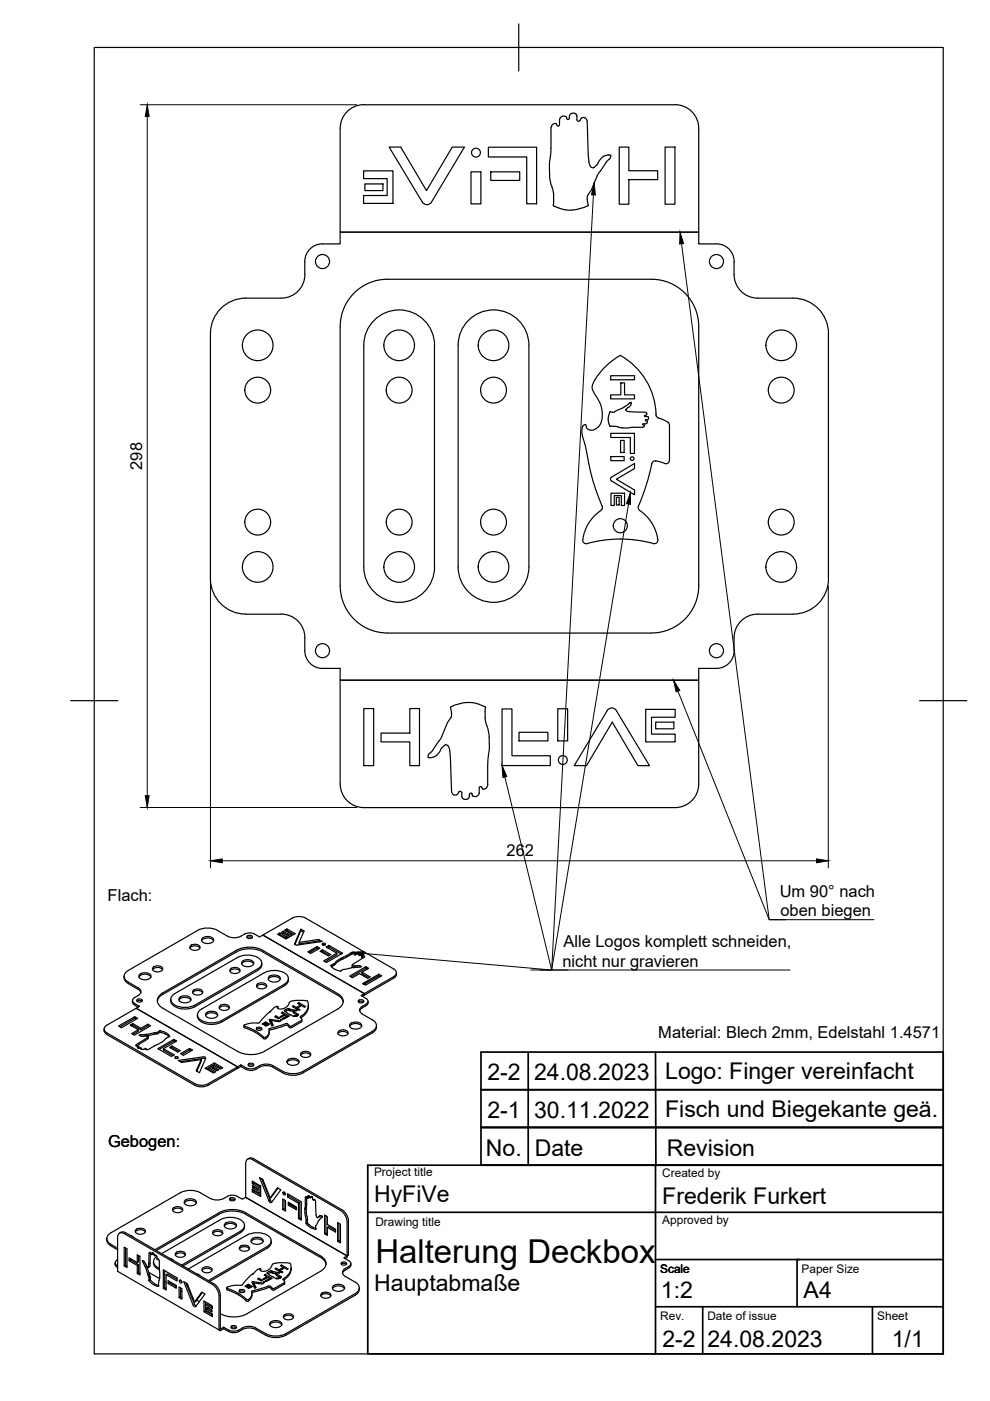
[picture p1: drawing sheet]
<svg xmlns="http://www.w3.org/2000/svg" width="210mm" height="297mm" viewBox="0 0 210 297" stroke-linecap="round" stroke-linejoin="round" font-family="sans-serif">
<!-- layer: Visible -->
<g fill="none" stroke="#000" stroke-width=".25">
<path d="M73.3 24a4.9 4.9 0 0 1 3.8-1.8h66a5 5 0 0 1 5 5v22h-76v-22a5.2 5.2 0 0 1 1.2-3.2zM77.1 36.2h6.2v6.9h-6.2v-1.6h5v-3.6h-5zM77.4 39h3.8v1.4h-3.8zM99.9 36.4h2.1v6.8h-2.1zM103.5 31.2h10.3v12h-2.1v-9.9h-8.2zM104.1 36.4h6.1v1.9h-6.1zM116.8 31.5l-.1 1.9a14.8 14.8 0 0 0-.1 4.8l.4 1.4M117 39.6l.4 1.7M118 26.3a.82 .82 0 0 0-1.2 .8v4.4M118.6 25.4v1.2l-.4 .1-.2-.4M118.7 25.1l-.1 .3M120.1 25v.1"/>
<path d="M120.1 25a.8 .8 0 0 0-.7-.4 .8 .8 0 0 0-.7 .5M120.7 24.6l-.1 .7h-.2l-.3-.2M121 24.1a.92 .92 0 0 1 1.1 0M121 24.1l-.3 .5M122.1 24.2l.2 .4M122.3 24.6v.8a.42 .42 0 0 0 .5 .3 .42 .42 0 0 0 .3-.5 .75 .75 0 0 1 .9-.3 .75 .75 0 0 1 .5 .8l.4 8.6a.95 .95 0 0 0 1.1 1.2l.6-.6M128.1 33.1l-.9 .7-.6 1.1M128.9 32.9h.4M128.9 32.9l-.8 .2M129.3 32.9h.1a1.08 1.08 0 0 1-.7 1.3l-2 2.8-1.4 3.4-.7 1a2.96 2.96 0 0 0 .1 2.1 7.5 7.5 0 0 1-3.3 1M131.3 31.2h2v5h6.1v1.9h-6.1v5.2h-2zM141 31.2h2.1v12.1h-2.1z"/>
<path d="M64.6 58.2a5 5 0 0 1-5 5h-7.5a7.5 7.5 0 0 0-7.5 7.5v52a7.5 7.5 0 0 0 7.5 7.5M68.4 51.7h3.7v-2.5h76v2.5h3.8M68.4 51.7a3.8 3.8 0 0 0-3.8 3.8v2.7M82.1 59.2h56a10 10 0 0 1 10 10v55a10 10 0 0 1-10 10h-56M82.1 59.2a10 10 0 0 0-10 10v55a10 10 0 0 0 10 10M89.5 42.8a1.13 1.13 0 0 0 2 0l7-11.6h-2.6l-5.5 9.2-5.4-9.2h-2.5l7.1 11.6M117.3 43.5l.1 .1M117.4 41.3l-.1 2.2M117.4 43.7l1.2 .4M118.6 44.1l1.4 .4h1.4M151.9 51.7a3.8 3.8 0 0 1 3.8 3.8M155.6 55.5a8.1 8.1 0 0 0 .7 5.2 5 5 0 0 0 4.3 2.5"/>
<path d="M79 68.3a7.5 7.5 0 0 1 8.3-2.1 7.5 7.5 0 0 1 4.8 7v47a7.5 7.5 0 0 1-7.5 7.5 7.5 7.5 0 0 1-7.5-7.5v-47a7.5 7.5 0 0 1 1.9-4.9zM99.7 67.5a7.5 7.5 0 0 1 8.1-1.1 7.5 7.5 0 0 1 4.3 6.8v47a7.5 7.5 0 0 1-7.5 7.5 7.5 7.5 0 0 1-7.5-7.5v-47a7.5 7.5 0 0 1 2.6-5.7zM129.5 79.7h5v.8h-5zM160.6 63.2h7.6a7.5 7.5 0 0 1 7.5 7.5l-.1 52a7.5 7.5 0 0 1-7.4 7.5M129 88.7l.1 1.2M129.1 89.9l.2 .5M129.5 96.8h2.8v.9h-2.8zM129.5 91.9h5v4.2h-.9v-3.3h-4.1zM129.7 90.3l-.4 .1M129.8 90.4l3.2 .3 3.5-.2M130.3 87.3h-.9l-.5 1.4M131.6 93.4h.7v2.5h-.7z"/>
<path d="M131.6 81.2h.8v2.5h2.1v.9h-5v-.9h2.1zM132 86.5l-1.7 .9M132.4 86.2l-.4 .3M133 86.5l-.3 .5 .5 .3 3.6 .1M133.1 86.4l-.1 .1M133.8 85.3l-1.4 1M133.8 85.3a.91 .91 0 0 1-.7 1.1M136.6 90.1l-.1 .4M136.8 87.4l.3 .2a.41 .41 0 0 1-.4 .5v.2l.8 .1v.5l-.2 .1M137 89.8l-.7 .1 .3 .2M137.1 89.2l.2 .4M137.2 89.6l-.2 .2"/>
<path d="M137.2 89h-.4v.2h.3M127.4 108.2a8.7 8.7 0 0 0-3.8 6.5l.1 .2a.71 .71 0 0 0 .8 .3 26.7 26.7 0 0 1 14.3 .1l.2-.1a.74 .74 0 0 0 .5-.8 8.9 8.9 0 0 0-3.9-6.2M127.7 107.3a47.7 47.7 0 0 1-3.3-11.4l-1-3.8 .1-1.7 .7-.4 .2 .7 .3 .3 .5 .2 .9-.1 1.1-1 .5-1.6v-1.4l-.3-1.2-1.5-2.7a2.25 2.25 0 0 1 .2-2.7 14.7 14.7 0 0 1 5.4-5.1 15 15 0 0 1 7.6 12.8l.3 .4a4.8 4.8 0 0 1 2.5 1.3v7.7a.82 .82 0 0 1-.5 .7 .82 .82 0 0 1-.9-.2l-1.1-.3a.86 .86 0 0 0-1.2 .5 47.7 47.7 0 0 1-2.9 9.2l.3 .7M127.7 107.3a.75 .75 0 0 1-.3 .9M129.5 104.6h2.9v2.6h-.7v-2.1h-1.5v2.1h-.7zM129.7 101.1l-.3 .5 .3 .4 4.8 2.9v-1l-3.8-2.3 3.8-2.3v-1l-4.8 2.9M130.7 105.5h.6v1.6h-.6zM52.1 130.2h7.5M59.6 130.2a5 5 0 0 1 5 5M64.6 135.2a6.6 6.6 0 0 0 .7 4.9 3.8 3.8 0 0 0 3.1 1.6h3.7v2.5h76v-2.5h3.8a3.8 3.8 0 0 0 3.8-3.7M160.6 130.2h7.5M160.6 130.2a5 5 0 0 0-5 5v2.8"/>
<path d="M72.1 144.2h76v22a5 5 0 0 1-5 5h-66a5 5 0 0 1-5-5zM77.1 150.2h2.1v12.1h-2.1zM80.8 155.4h6.1v-5.2h2v12.1h-2v-5h-6.1zM91.7 159.1l-.4 .4a.87 .87 0 0 0-.5 1M93 157.2l-1.3 1.9M93.4 159a2.44 2.44 0 0 1-2.1 1.6M94.3 158l-.9 1M94.3 158h.1a1 1 0 0 1 1 1.2M95.4 159.2l.3 8.6a.77 .77 0 0 0 .7 .8 .77 .77 0 0 0 .9-.7M95.5 150a2.95 2.95 0 0 1 .1 2.1M95.5 150a7.2 7.2 0 0 1 6.1-.6l1.3 .5-.1 1M95.6 152.1l-.7 1.1-1.4 3.3-.5 .7"/>
<path d="M102.8 150.9l.1 1.8 .3 1.2M103.2 153.9l.4 1.4 .1 1M103.7 156.3l.1 2.3-.4 3.1v4.7M106.4 150.3h2.1v9.9h8.2v2.1h-10.3zM110 155.3h6.2v1.8h-6.2zM118.3 150.3h2.1v6.8h-2.1zM128.7 150.7l-6.9 11.6h2.6l5.4-9.2 5.5 9.2h2.4l-7-11.6M128.7 150.7a1.13 1.13 0 0 1 2 0M136.9 150.4h6.3v1.7h-5.1v3.5h5.1v1.7h-6.3zM139 153.1h3.9v1.4h-3.9zM90.8 160.5l.5 .1M97.3 168l.3-.2 .3 .3"/>
<path d="M97.9 168.1v.8a.83 .83 0 0 0 .8 .6 .83 .83 0 0 0 .8-.6M99.5 168.4v.5M99.6 168.4l.2-.3 .3 .3M100.1 168.4v.1M100.1 168.5l.2 .3h.7M101.5 168.4l-.5 .5M103.4 166.4a.81 .81 0 0 1-1.1 .8l-.3-.4h-.3l-.2 1.6M41.9 197.3l-14.7 8.5a1.3 1.3 0 0 0-.9 1.2 1.3 1.3 0 0 0 .9 1.2l2.1 1.2a.88 .88 0 0 1 .6 .9 .88 .88 0 0 1-.6 .8l-.8 .4-.4 .5 .1 .5 .3 .2M41.9 197.3a4.7 4.7 0 0 1 4.2 0M42.7 199.5a1.67 1.67 0 0 1 2.6 0M42.8 199a1.6 1.6 0 0 1 2.5 .3 1.5 1.5 0 0 1-2.6 0zM46.1 197.3l2.6 1.4 1 .1a3.6 3.6 0 0 0 2.2-.8"/>
<path d="M51.9 198a2.79 2.79 0 0 1 3.1 .7l.7-.4 21.5 12.4v.3l-.4 .2M52.4 198.8l.5-.2 .6 .2M52.5 198.4a.66 .66 0 0 1 1 .3 .66 .66 0 0 1-.6 .3 .66 .66 0 0 1-.6-.4zM59.1 198.2l.2-.1v-.3l1.4 .8M60.1 197.4l1.1 .7-.4 .2-1.1-.6 .4-.3-.1 .4M60.1 197.8l.8 .4M60.6 197.4l.2-.1v-.4l1.8 1.1-2 1.1-1.7-1 .4-.3M60.8 196.9l-.5 .3 1.5 .8v.4l-1.1 .5M60.8 197.3l1.5 .8M61.8 198l-1.1 .6v.3l-1.4-.8M63.4 199.8l1.1-2.4-.7-.4v.3l-1.3 3M63.8 197l-1.3 3.2"/>
<path d="M63.8 197.3l.6 .4M67.6 199.2l-4.2 .6v.3l4.2-.6v-.3l.7 .4-5.3 .8-.4-.1-.1-.3v.2M67.6 199.5l.2 .2M22.1 218.2l.1 .7 .5 .4M22.6 217.4l6.3-3.6 21.5 12.4v.3l-6.3 3.6-1.4 .3-1.4-.3M22.6 219.3l18.7 10.8M22.6 219l18.7 10.8M22.7 217.3a.86 .86 0 0 0-.6 .9 .86 .86 0 0 0 .6 .8M26.3 207a1.56 1.56 0 0 0 .9 1.5l2.1 1.3 .6 .6M27.9 217.5l.3-.2v-.3l-.6 .3 1.7 1v.3l-1.1 .7M28.1 212.1a.84 .84 0 0 0 .4 1M28.2 217l1.7 1"/>
<path d="M28.5 212.8l1.1 .6-.7 .4 21.5 12.4-6.3 3.6a3.1 3.1 0 0 1-2.8 0M28.5 213.1l.8 .4M28.6 215.6l-3.5 1.9 .7 .4 3.4-2-.6-.3v.3l-3.2 1.8M28.6 215.9l.3 .2M29 212.3l.6-.2 .5 .2M29.2 211.9a.66 .66 0 0 1 1 .3 .66 .66 0 0 1-.7 .3 .66 .66 0 0 1-.5-.5zM29.3 218.3l-1.4 .8 .6 .4 3.4-2-.6-.3v.3l-1.4 .8M29.5 207.1a1.67 1.67 0 0 1 2.5 0M29.5 206.7a1.6 1.6 0 0 1 2.5 .3 1.5 1.5 0 0 1-2.6 0zM29.5 219.5h.1M29.5 219.5l.2 .1M29.7 219.6l.3 .1"/>
<path d="M30.6 219.7h-.2M30.7 219.6l-.7 .1M30.7 219.7l.6-.1 .1 .2M31.1 219.3v.3h.5M31.1 219.3l-1.6 .2M31.3 217.2l-1.4 .8v.3l-1.7-1M31.3 217.5l.3 .2M31.4 219.8v.3M31.4 219.8l-.6 .5v.3l-1.9 1.2M31.6 219.2l-.5 .1M32.4 205.6a1.4 1.4 0 0 1 2.1 0M32.4 205.2a1.33 1.33 0 0 1 2.1 .2 1.24 1.24 0 0 1-2.2 0z"/>
<path d="M32.8 219l.5-.1v.3l-.5 .1zM32.8 219.3l-1.2 .3M32.8 219l-1.2 .2M33.3 218.9l.5-.4v.4l-.5 .3M33.9 218.8v-.3l.6 .2 1.3 .7M33.9 218.9l1.2 .3 .7 .6M33.9 218.9h.1M33.9 218.5h.1M34.5 210.8l-.7 .5-.4 1M34.5 210.5a1.73 1.73 0 0 0-1.1 1.6 1.73 1.73 0 0 0 1.1 1.7M35.8 219.8h.1M35.8 219.4l.2 .3"/>
<path d="M36 219.7h-.1M36 219.7l-1.6 1.2M36.2 211.9a1.87 1.87 0 0 0 1.9 1.9l1.7 .1 1.5-.5M37.1 210.7a1.29 1.29 0 0 0-.9 1.2 1.29 1.29 0 0 0 .9 1.2 4.7 4.7 0 0 0 4.2 0M37.9 212a1.67 1.67 0 0 1 2.6 0M38 211.6a1.6 1.6 0 0 1 2.5 .3 1.5 1.5 0 0 1-2.6 0zM40.3 201a1.4 1.4 0 0 1 2.1 0M40.3 200.6a1.33 1.33 0 0 1 2.1 .2 1.24 1.24 0 0 1-2.2 0zM40.8 210.5a1.4 1.4 0 0 1 2.2 0M40.9 210.1a1.33 1.33 0 0 1 2.1 .2 1.24 1.24 0 0 1-2.2 0zM41.8 215.2v.3M43.6 215.3a1.67 1.67 0 0 1 2.5 0"/>
<path d="M43.7 214.9a1.6 1.6 0 0 1 2.5 .3 1.5 1.5 0 0 1-2.6 0zM46.5 213.8a1.4 1.4 0 0 1 2.1 0M46.5 213.3a1.33 1.33 0 0 1 2.1 .3 1.24 1.24 0 0 1-2.1 0zM48.8 205.9a1.4 1.4 0 0 1 2.1 0M48.8 205.5a1.33 1.33 0 0 1 2.1 .3 1.24 1.24 0 0 1-2.2 0zM50.1 201.5l-15.6 9M50.1 201.5a6.3 6.3 0 0 1 5.7 0M50.4 203l-13.3 7.7M50.4 203a4.4 4.4 0 0 1 4.7 .4 1.22 1.22 0 0 1-.5 2l-13.3 7.7M51.2 204.4a1.67 1.67 0 0 1 2.6 0M51.3 203.9a1.6 1.6 0 0 1 2.5 .3 1.5 1.5 0 0 1-2.6 0zM51.7 217.4l.1 .4 2.3 1.1"/>
<path d="M51.9 217.3l-.2 .1 .2 .2 2.2 1M54.1 218.6l1.9 1.3h.4M54.1 218.9l1.9 1.4 .4-.1a1.6 1.6 0 0 0 .7-1.2M54.4 218.3l.5-.2 .6 .2M54.4 209.2a1.4 1.4 0 0 1 2.1 0M54.5 208.8a1.33 1.33 0 0 1 2.1 .2 1.24 1.24 0 0 1-2.2 0zM54.5 217.9a.66 .66 0 0 1 1 .3 .66 .66 0 0 1-.6 .3 .66 .66 0 0 1-.5-.5zM55.5 204.2a1.44 1.44 0 0 1-.9 1.5l-13.3 7.8M55.7 201.5l15.9 9.2a1.73 1.73 0 0 1 1.2 1.6 1.73 1.73 0 0 1-1.2 1.6l-15.6 9a6.3 6.3 0 0 1-5.6 0l-15.9-9.1M55.7 201.9l15.9 9.1M55.8 201.8a6.3 6.3 0 0 0-5.7 0l-15.6 9M56.3 216.9v-.2l-.7 .4 .2 .1 .6-.3 .4 .2v.2"/>
<path d="M56.3 216.7l.8 .4-.7 .5-.2-.1 .6-.4M56.4 217l-.5 .3 .2 .1 .5-.3-.2-.1v.2M56.8 217.3h.1M56.9 207.6a1.67 1.67 0 0 1 2.5 0M56.9 207.2a1.6 1.6 0 0 1 2.6 .3 1.5 1.5 0 0 1-2.6 0zM57 218.3a1.41 1.41 0 0 1-.6 1.6M57.1 218.7v.3M57.2 214.5h.1M57.2 214.5l.9-.9 .5-.2h.3l-.1 .3 .4 .2 1.2-.2 .5-.3 .7-1.1a7 7 0 0 1 3.6-.1 2.57 2.57 0 0 1-1.5 3.3v.2M57.2 214.5l-2.3 2.4h-1.7l-1.4 .4M57.3 216.1l2.2 .4-.3 .1-1.7-.2M57.3 216.5h.2"/>
<path d="M57.3 216.1l-.2 .2 .5 1.2 .3-.1-.4-1 .3 1.1M57.3 216.4l-.1 .1M58.5 215.4l-.2 .1 .8 .5 .2-.1-.8-.5v.3M58.9 213.4v.4M59.6 216.1l.2 .1-.1 .1zM59.9 214.9v-.3l-.3 .1 1.2 .7v.3M59.9 214.6l1.4 .8-1.2 .7-.2-.1 .9-.6M60.1 215.2l-.7 .4 .2 .1 .7-.4-.2-.1v.2M60.3 208.7a1.29 1.29 0 0 0 .9-1.2 1.29 1.29 0 0 0-.9-1.2 4.7 4.7 0 0 0-4.3 0l-13.3 7.6a1.29 1.29 0 0 0-.8 1.3 1.29 1.29 0 0 0 .8 1.2 4.7 4.7 0 0 0 4.3 0l13.3-7.7M60.4 214.4l.2 .1M60.4 214.4l-.1-.1 .2-.2 .6-.3v.3l-.6 .3M60.6 214.5l.1 .1"/>
<path d="M60.7 214.6l.3 .2M60.8 215.5l.2 .1M60.9 214.8l.5 .3M61.2 207.5a1.46 1.46 0 0 1-.9 1.5l-13.3 7.7a4.3 4.3 0 0 1-4.9-.6l-.2-.6M61.2 214.2h.1M61.2 213.8h.1M61.4 214l-.2-.2v.4l.2 .1M61.4 215.1l.9 .4M61.6 214.3l.6 .2M61.6 214h-.2v.3M62.2 214.6v.1M62.2 214.3v.4"/>
<path d="M62.2 214.7h.1M62.2 214.3l.1 .1M62.2 213.5v-.2l.6 .3v.3M62.2 213.3l-.2 .1 1.4 .8 .2-.1-.6-.4v.3M62.2 214.3h.1M62.3 214.3h-.1M62.3 214.8l.1 .1v-.3l.9 .5M62.3 214.4l.1 .2M62.3 214.2l-.7-.2v.3h-.2M62.4 215.4l.2 .1M62.4 215.5h-.1M62.4 215.4v.1"/>
<path d="M62.4 214.9l.5 .3M62.6 215.5h.1M62.7 214.2h-.4v.1M62.7 214.2h.1M62.8 215.5h-.2M62.8 215.4l-.1 .1M62.8 215.4h.1M62.8 214.2h.2l-.7 .1M63 213.8l-.1 .1M63.1 215.3l-.1 .1-.2-.1-.1 .2M63.2 215.2l-.2-.1-.1 .3v-.2l.2 .1M63.3 215.1l-.1 .1"/>
<path d="M63.4 212.6l-.3 .1 1.4 .9 .3-.2-1.4-.8v.3M63.5 213.5v-.3l.3 .1-.8 .4M63.5 213.2l-.7 .4M63.7 215.7l.3 .5-.1 .1M63.9 216.7l-2.2 1.2h-.3l-.7-.6-3.6 1.1M63.9 216.4l-2.2 1.2h-.3l-.4-.5-.3-.1-3.5 1.1-.2 .2M64 216.2v.3M64 216.5l-.1 .2M65.4 213.1v.4M65.4 213.5a2.9 2.9 0 0 1-1.6 2.3M67.2 200.7l.6 .3-1.9 1.1-.6-.3 1.9-1.1v.3l-1.6 1M67.2 201l.3 .2"/>
<path d="M68.4 201.4l-.5 .3 1.7 1 .5-.3-1.7-1v.3l-.2 .1M68.4 201.7l1.4 .9M68.4 200h.3l.3 .2-.4 .2-.3-.2zM68.4 200.3h.5M69.4 200.9l.3-.1v-.4l2.9 1.7-3.4 2-.6-.4 2.8-1.6M69.7 200.4l-.6 .4 2.3 1.3v.3l-2.5 1.5M69.7 200.8l2.6 1.5M70.1 204.7l.2 .3M70.1 204.7l.7-.3v.3l-.5 .3M70.1 204.7h.1M70.3 205l.7 .5M71 205.5l1.2 .4"/>
<path d="M71.6 211l.9 .8 .3 .7M71.7 219.2a1.4 1.4 0 0 1 2.1 0M71.7 218.7a1.33 1.33 0 0 1 2.1 .3 1.24 1.24 0 0 1-2.2 0zM72.3 203.2l-1.5 1.1M72.5 203.1l-.2 .1v.3l-1.5 1.2M72.8 205.5l-.6 .4M72.8 202.9l-.3 .2v.3l-.2 .1M72.8 202.9l1.8-1v.4l-2.1 1.1M74.1 217.6a1.67 1.67 0 0 1 2.6 0M74.2 217.2a1.6 1.6 0 0 1 2.5 .2 1.5 1.5 0 0 1-2.6 0zM74.7 205l.2 .1M74.7 204.7v.3"/>
<path d="M74.9 205.1h.2M74.9 204.8h.3M74.9 204.4l-.2 .3 .2 .1M74.9 202.2l-.2 .1M74.9 201.9h-.2M74.9 202.2h.3M74.9 201.9h.3M75 205.1l-2.2 .5M75.1 202.4h.2M75.1 202.1v.3M75.2 201.9l-.1 .2h.2M75.2 204.8v.3"/>
<path d="M75.2 204.8h.1a1.14 1.14 0 0 1 1.2 .2M75.3 202.1l.3-.1v.3l-.3 .2zM75.7 202.2l-.1 .1M75.7 201.9l-.1 .1M75.7 202.2l.3 .1M75.7 201.9h.3M75.7 205.1h-.2M76 212.5l.5-.2 .6 .2M76 201.9l.2 .2h-.1M76 202.3h.1M76.1 202.2v.4h.2M76.1 212.1a.66 .66 0 0 1 1 .3 .66 .66 0 0 1-.6 .3 .66 .66 0 0 1-.5-.5z"/>
<path d="M76.1 202.1l.2 .1M76.3 202.3l.1-.1-.1 .4zM76.5 204.9h.1M76.6 205l-1.6 .2M76.6 202.6l.1 .4h.1M76.7 202.5h-.3M76.7 202.2h-.3M76.7 202.2l.3 .1-.3 .3M76.7 202.5h.1M76.7 202.6l.1 .4M76.7 206.1l1.4-.8-.5-.3v.3l-3.2 1.8M76.8 202.7h.4v.3"/>
<path d="M77.2 203h-.4M77.2 203l-2.3 1.4M77.6 205l-3.5 2 .6 .3 1.5-.9 1.7 1 .6-.3-1.8-1v.3l1.5 .9M77.6 205.3l.3 .2M78 212.3a.79 .79 0 0 1-.4 .9 2.06 2.06 0 0 0-1.3 1.1M78.9 219l-14.7 8.5a4.7 4.7 0 0 1-4.2 0l-2.1-1.2a3 3 0 0 0-2.9 0M78.9 218.7l-14.7 8.5M79.8 217.5a1.44 1.44 0 0 1-.9 1.5M80.3 206.6l.6 .3-3.4 2-.6-.4 3.4-1.9v.3l-3.1 1.8M80.3 206.9l.3 .2M83.5 207.1l-7 4 1.1 .6 .4 .5-.1 .5-1.1 .7a.85 .85 0 0 0-.6 .8 .85 .85 0 0 0 .6 .8l2.1 1.2a1.28 1.28 0 0 1 .9 1.2 1.28 1.28 0 0 1-.9 1.3M84.1 206.6l-.2 .4-.4 .4-6.3 3.6v-.3l-21.5-12.4 6.7-3.8 1-.2 1 .2 19.4 11.2a.83 .83 0 0 1-.3 1.4"/>
<path d="M84.1 206.3v.3M29.1 221.8l.3 .1M29.1 222.1l.3 .2 .5-.1 .1 .2 .5 .1M29.1 222.1l.3-.2-.1 .4M29.4 221.8v.4M30 222.3v.2l-.1-.2M30.8 220.3l-1.9 1.2-.1 .2 .3 .1M30.9 222.4h.1M30.9 222.4l-.1-.1-.3 .2M31 222.4h-.1M31.4 220.1l-.6 .5M32.7 221.8l-1.4 .7h-.4v-.1"/>
<path d="M34.4 220.9l-1.7 .9M34.6 222.3l2.8-1.6-.5-.3v.3l-3.2 1.8M36.5 221.8l-.5 .3 1.7 1 .5-.3-1.7-1v.3l-.3 .1M36.5 222.1l1.4 .8M36.9 220.4l-3.4 1.9 2.8 1.7 .6-.3-2.3-1.4v.4l2.1 1.1M36.9 220.7l.3 .2M37.2 224.1l.3-.1 .3 .3-.5 .2-.2-.2zM37.2 224.4h.5M40.2 222.3l-1.9 1.1 .6 .4 1.9-1.2-.6-.3v.3l-1.6 1M40.2 222.6l.3 .2M42.7 224.6l-4.2 .7-.7-.5 5.3-.7h.4l.1 .3-1.3 3-.7-.4 1.1-2.4v.4l-1 2.1M43.6 224.5l-.5-.1-4.9 .7"/>
<path d="M44.3 226.4l1-.6 1.4 .9 .5-.3-1.8-1v.3l-1.6 1M45.3 226.2l1.1 .6-.4 .2-1.1-.6 .4-.2-.2 .4M45.3 226.5l.8 .4M45.4 225.4l-1.9 1.1 1.8 1 .4-.3-1.4-.8v.3l1.1 .7M45.4 225.7l1.5 .8M51.1 226.1a2.86 2.86 0 0 0 3.2 .6M51.1 225.8l-.7 .4v.3l.7-.4v-.3a2.86 2.86 0 0 0 3.2 .6M52.7 225.9l.5-.2 .5 .2M52.8 225.5a.66 .66 0 0 1 1 .3 .66 .66 0 0 1-.7 .3 .66 .66 0 0 1-.5-.4zM55 226.3l-.7 .4M55 225.9l-.7 .5M55 225.9l1-.3 1.4 .2 2.6 1.4"/>
<path d="M60 227.1a4.7 4.7 0 0 0 4.2 0M60.8 225.3a1.67 1.67 0 0 1 2.6 0M60.9 224.8a1.6 1.6 0 0 1 2.5 .3 1.5 1.5 0 0 1-2.6 0zM63.7 223.7a1.4 1.4 0 0 1 2.2 0M63.8 223.3a1.33 1.33 0 0 1 2.1 .3 1.24 1.24 0 0 1-2.2 0zM36.6 256.6a1.4 1.4 0 0 1 2.1 0M36.7 256.2a1.33 1.33 0 0 1 2.1 .3 1.24 1.24 0 0 1-2.2 0zM39.1 255.1a1.67 1.67 0 0 1 2.5 0M39.1 254.6a1.6 1.6 0 0 1 2.6 .3 1.5 1.5 0 0 1-2.6 0zM44.6 254.1a6.6 6.6 0 0 0-4.6-1.7l-1.8 .5-14.7 8.5a1.29 1.29 0 0 0-.9 1.2 1.29 1.29 0 0 0 .9 1.2l1.4 .9M44.6 254.1l1.4 .3 1.4-.3M47.6 260a1.67 1.67 0 0 1 2.5 0"/>
<path d="M47.6 259.5a1.6 1.6 0 0 1 2.5 .3 1.5 1.5 0 0 1-2.6 0zM48.2 253.7l-.8 .4M48.2 253.6a2.33 2.33 0 0 1 2.1 0M48.7 254.4l.6-.2 .5 .2M48.8 254a.66 .66 0 0 1 1 .3 .66 .66 0 0 1-.6 .3 .66 .66 0 0 1-.5-.4zM50.3 253.7l1.1 .6 .7-.4 21.5 12.4v.3l-.4 .3M51.8 259.8a1.44 1.44 0 0 1-.8 1.6M52.1 246.7a.86 .86 0 0 1 .4-1 .86 .86 0 0 1 1 .1l18.7 10.8 1 1.1 .4 1.4M52.8 245.6l-.3 .2M52.8 245.6l.5-.1 .5 .2 18.7 10.8 .7 .6a2.84 2.84 0 0 1 .7 1.8v7.2l-.3 .2-21.5-12.4v-7.2M53.5 251l1.4 .8 .3-.2v1.2l-.3 .1v-1.1M53.6 251.8l1.1 .7v-.5l-1.1-.6v.4l.2-.1 .9 .4"/>
<path d="M53.8 250.6v.2M53.8 252.3v.2M53.8 251.5v.2M54.9 252.9l-1.4-.8v.6l.3-.2 1.5 .9M55.2 251.6l-1.4-.8-.3 .2v-.6l1.8 1v2.3l-1.8-1M55.5 249.9l1.8 4.6 .4 .3M57.3 254l-1.6-3.9-.7-.4 2 4.9 .3-.2-.3 .2M58.9 251.9l-1.3 1.9-.3 .2 1.5-2.2 .7 .5-1.9 2.6-.3 .1-.3-.4M59.9 256.4l.6 .4v-2.2l-.6-.4v2.2l.3-.1 .3 .2M60 252.8l.4 .1 .1 .4-.4-.1zM60.2 254.4v1.9M60.3 252.8l.2 .4"/>
<path d="M61 253.8l2.3 1.3 .3-.1v3.2M61.1 255.5v-.6l1.8 1v.6l-1.8-1 .3-.2 1.5 .9M61.3 253.3v.3M61.4 255.1v.2M63.3 255.1v3.3l.3-.2 .3 .2M63.6 255l-2.3-1.4-.3 .2v-.7l2.9 1.7v3.9l-.6-.3M64.6 256.3v.1l.3-.1v.7M64.6 256.4l.3 2.2M64.7 256l-.1 .3 .3-.2v.2M64.8 253.9l.2-.1-.1 2.3M64.8 255.4l-.1 .6M64.9 259.1v-.4l.3-.2v.7"/>
<path d="M64.9 259.1v.3M64.9 257l.3 1.5M65.2 259.2v.1M65.3 253.7l-.1 .3 .3-.1M65.3 253.7l.2-.1v.3M65.3 254l-.3-.2-.3 .1v1.5M65.4 253.5l-.1 .2M65.4 253.5l.2 .2M65.5 259.6l-.3-.3-.3 .1 .9 .8 1.2 .4M65.5 253.9l-.3 .2M65.5 259.6l.6 .5 .9 .3M65.5 253.9h.1"/>
<path d="M65.6 253.6l.1 .2M65.7 253.8h.1M65.7 253.8l.2 .1M65.9 253.8v-.1a.61 .61 0 0 1 .5 .7h.1M66 253.7l-.2 .2 .3-.1M66.1 253.8l-.3 .2M66.1 253.7v.1M66.1 253.8h.1M66.5 254.4l.2-.1 .2 .4 .2 3.3M66.7 254.3l-.2 .1M67.1 258l.2 .2M67.3 258.2h.1"/>
<path d="M67.5 258.9l-.4 .8a.76 .76 0 0 0-.1 .9M67.9 257.7l-.4 .4M67.9 257.7l.4 .2v.2l-.8 .8M67.9 257.7l-.6 .5M68.3 258.1l-.2 .1M69.1 257.8v3.6M71.9 259.4v3.6M73.6 259.1v7.2l-.7 .4 1.3 .8 .2 .5-.4 .5-.8 .5M22.6 262.6v.3M22.6 262.9a1.49 1.49 0 0 0 .9 1.2l1.4 .9M24.4 267.7v.4M24.4 268.1l.5 .6"/>
<path d="M24.8 268.4h.1M24.9 262.3a.86 .86 0 0 1 .4-.9 .86 .86 0 0 1 1 .1l18.7 10.8M24.9 267.1l-.5 .5 .2 .5 .3 .2M24.9 262.4v7.1l21.5 12.5 .3-.2v-7.2a3.1 3.1 0 0 0-1.4-2.4M25.6 261.3l-.3 .1M25.6 261.3l.5-.1 .5 .2M26.3 268.4l.6 .3v-3.9l-.6-.4v4l.3-.2 .3 .2M26.6 264.6v3.6M26.6 261.4l18.7 10.8M27.4 267.3l1.7 1 .3-.2v1.7M27.6 261.9l.7 .4M27.7 267.1l1.7 1"/>
<path d="M28.7 261.2a1.4 1.4 0 0 1 2.1 0M28.7 260.8a1.33 1.33 0 0 1 2.1 .2 1.24 1.24 0 0 1-2.1 0zM29.1 267.7v-1.6l.6 .3v3.9l-.6-.3M29.1 268.3v1.7l.3-.2 .3 .2M29.4 266.2v1.3l-.3 .2-1.7-1v.6l.3-.2v-.2M30.8 267.9l.1 .2M30.9 268.7l.1 .4M31 268.2a1.04 1.04 0 0 0-.8-.9l.6 1.4 .3-.2M31 268.2v.1M31 268.4l.4 .3M31 269.1l.4 1.2M31.1 268.4v.1"/>
<path d="M31.1 268.5l.2 .5M31.3 269l.3 1.2M31.4 270.3l.2-.1 .3 .4-.3 .2zM31.5 268.4l-.1 .3M31.5 269.8l2.3 1.3M31.5 268v.4M31.6 271.5a3.2 3.2 0 0 0 1.7 1.2M31.6 270.8l-.1 .7 .3-.2 .1-.3M31.6 265.7l-.1 2.3 .3-.2-.1 .8M31.6 265.7l.3-.1 .3 .3M31.7 268.6l-.3 .1M31.7 268.6h.1"/>
<path d="M31.8 271.3l.1 .1M31.9 271.4l-.3 .1M31.9 270.6v.4M31.9 271.4a3.2 3.2 0 0 0 1.7 1.1M31.9 265.6l-.1 2.2M32 265.8l-.1 .1M32.5 265.8l-.3 .2M32.5 265.7l-.3 .2 .1-.3 .4 .3M32.5 267.5a1.67 1.67 0 0 0 1.3 1.7M32.7 266v.2h.2M32.9 265l13.5-7.9a6.3 6.3 0 0 1 5.7 0l15.8 9.2M32.9 266.2h.2l.2 .4"/>
<path d="M33 266.1l-.1 .1M33 266.2l-.2 .1M33.1 265.1l13.3-7.7a6.3 6.3 0 0 1 5.7 0l15.8 9.2M33.2 266.4a1.26 1.26 0 0 0-.6 1.2 1.26 1.26 0 0 0 .8 1.1l.4 .2M33.3 266.6v.4h.1M33.3 272.7h.3M33.5 267h-.1M33.5 266.9l-.1 .1M33.5 267l.3 .4v1.4M33.6 272.4v.3M33.8 268.8l.1 1.9-.3 1.7M34.9 271.7l.3 .2"/>
<path d="M34.9 269.4v3.6M34.9 269.5h.3M35.2 270.3l2.3 1.3v-.7l-2.9-1.7v4l.3-.2 .3 .2M35.6 272.1l1.8 1v-.6l-1.8-1v.6l.3-.1 1.5 .8M35.9 271.7v.3M36 266.8l.8 .4M37.2 266.1a1.4 1.4 0 0 1 2.1 0M37.2 265.7a1.33 1.33 0 0 1 2.1 .2 1.24 1.24 0 0 1-2.2 0zM37.5 271.3l-2-1.2-.3 .2v3.2l-.6-.3M38 275.1l.6 .3v-2.2l-.6-.3v2.2l.3-.2 .3 .2M38.1 271.4l.3 .1 .1 .5-.4-.1zM38.3 273.6l.3 .2"/>
<path d="M38.3 273.1v1.8M38.3 271.4l.3 .4M39.4 272l1.8 4.5 .4 .4M39.5 272.2l.3 .1M39.7 272.6l.2 .1M40.6 275l.3 .2M41.7 270.1l.7 .4M41.7 275.6l.6 .4M42.8 269.4a1.4 1.4 0 0 1 2.1 0M42.9 269a1.33 1.33 0 0 1 2.1 .2 1.24 1.24 0 0 1-2.2 0zM42.9 274l-1.4 1.9-.2 .2 1.5-2.2 .7 .4-2 2.7h-.3l-.3-.3-1.9-5 .7 .5 1.6 3.9M43.5 276.7h.1"/>
<path d="M43.5 276v1.9M43.6 276.6l1.4 .8v-.5l-1.8-1v2.2l.3-.2 1.5 .9M44.1 277.3l-.2 .3v-.5l1 .6v.5l-1-.6M44.1 277.4l.8 .5M45 277.1l-1.1-.7-.3 .2v1.2l1.4 .8v.5l-1.8-1M45 272.3l.7 .7a3 3 0 0 1 .7 1.8v7.2l.3 .1v-.3l.7-.4M45.1 261.5a1.4 1.4 0 0 1 2.1 0M45.1 261.1a1.33 1.33 0 0 1 2.1 .3 1.24 1.24 0 0 1-2.1 0zM46.7 278.5a6.3 6.3 0 0 0 5.7 0M48.1 273.1v.3l.1 .1a11.9 11.9 0 0 1 4.2 2.4l.3-.1a1.6 1.6 0 0 0 .7-1.2M50.8 273.9l.5-.2 .5 .2M50.8 264.8a1.4 1.4 0 0 1 2.1 0"/>
<path d="M50.8 264.4a1.33 1.33 0 0 1 2.1 .2 1.24 1.24 0 0 1-2.2 0zM50.9 273.5a.66 .66 0 0 1 1 .3 .66 .66 0 0 1-.7 .3 .66 .66 0 0 1-.5-.5zM51 261a1.29 1.29 0 0 0 .8-1.2 1.29 1.29 0 0 0-.8-1.2 4.7 4.7 0 0 0-4.3 0l-12.4 7.2M51 261.4l-12.2 7M51 261.1l-12.5 7.1M51.4 272.4l-.1 .1a5.1 5.1 0 0 0-3.2 .6l2.4 1.1M52.4 261.9l-12.5 7.2M52.4 261.9a4.4 4.4 0 0 1 4.7 .3 1.22 1.22 0 0 1-.5 2.1M52.7 272.5v-.2l-.8 .4 .2 .1 .6-.3 .4 .2v.3M52.7 272.3l.8 .5-.8 .4-.1-.1 .5-.4M52.7 272.6l-.4 .3 .2 .1 .4-.3-.2-.1v.2M53.1 272.9h.1"/>
<path d="M53.2 263.3a1.67 1.67 0 0 1 2.6 0M53.3 262.8a1.6 1.6 0 0 1 2.5 .3 1.5 1.5 0 0 1-2.6 0zM53.4 274.3v.3M53.5 270.1l-1.2 1.1-.9 1.2M53.5 270.1h.1M53.5 270.1l1-.9 .4-.2 .4 .1a.29 .29 0 0 0-.1 .4 .29 .29 0 0 0 .4 0h.8l.5-.3 .5-.4 .6-.9a6.9 6.9 0 0 1 3.5-.1 2.89 2.89 0 0 1-1.5 3.4l.4 .6M53.5 272.1h.3M53.7 271.7l-.3 .2 .6 1.3 .3-.2-.5-1 .4 1.1M53.7 271.7l2.2 .4-.3 .2-1.8-.3M54.9 271l-.3 .2 .8 .4 .3-.1-.8-.5v.3M55.3 269l-.1 .4M55.9 271.8h.3l-.2 .1z"/>
<path d="M56.3 270.5v-.3l-.3 .1 1.2 .7v.3M56.3 270.2l1.4 .8-1.2 .7-.3-.1 1-.6M56.4 270.8l-.7 .4 .2 .1 .7-.4-.2-.1v.2M56.6 269.9l.2-.2 .7-.3v.4l-.7 .2M56.6 264.3l-12.4 7.2M56.6 269.9h.1M56.6 269.9l.3 .2M56.9 270.1l.2 .1M57.1 270.2l.7 .5M57.2 271.1l.2 .1M57.5 263.1a1.38 1.38 0 0 1-.9 1.5l-12.2 7.1M57.5 269.8h.1"/>
<path d="M57.5 269.5h.1M57.5 269.8l.3 .1M57.8 269.6l-.3-.2v.4M57.8 270.7l.7 .4 .3-.1M58 269.9l.5 .2M58 269.6h-.3v.3h.3v-.3l.7 .2M58.2 273.5h-.4l-.8-.5-3.6 1.1M58.2 273.2a1.01 1.01 0 0 1-1-.6l-3.8 1.1a1.41 1.41 0 0 1-1.1 1.8l-1.8-1.3M58.5 269.9v.4M58.5 270.3h.1M58.5 269.1v-.2l.7 .3v.3M58.5 268.9l-.2 .1 1.4 .8 .3-.1-.6-.3v.2"/>
<path d="M58.6 270.3l.2 .2v-.3l.8 .5-.3 .1M58.6 270.1l.2 .1M58.7 271v.1M58.8 271.1h-.1M58.8 271l.2 .1M58.8 270.5l.5 .3M59.1 271.1h-.1M59.2 271l-.1 .1M59.2 270.9l.1 .1M59.2 271h.1M59.2 270.9l-.1 .2M59.3 269.9h-.7v.1"/>
<path d="M59.3 270.8v.2v-.2l.2 .1M59.3 269.9h.1M59.3 269.8h-.6v.1M59.3 269.8h.1M59.4 269.4l-.2 .1M59.5 270.9h.1M59.5 270.9l-.2 .1M59.7 268.2l-.2 .1 1.4 .9 .2-.2-1.4-.8v.3M59.9 269.1v-.3l.2 .1-.7 .5M59.9 268.8l-.7 .4M60.1 279.3a1.4 1.4 0 0 1 2.1 0M60.2 278.9a1.33 1.33 0 0 1 2.1 .3 1.24 1.24 0 0 1-2.2 0z"/>
<path d="M60.3 271.8v.4M60.4 271.8l-2.2 1.4M60.4 272.2l-2.2 1.3M61.7 268.8v.3a2.9 2.9 0 0 1-1.6 2.3M67 260.6h.1M68 266.6l.9 .8 .2 .7M68 266.3a1.73 1.73 0 0 1 1.1 1.6 1.73 1.73 0 0 1-1.1 1.6l-15.6 9M68 274.8a1.4 1.4 0 0 1 2.1 0M68.1 274.4a1.33 1.33 0 0 1 2.1 .2 1.24 1.24 0 0 1-2.2 0zM69.4 260.2l1.7 1v-.6l-1.7-1v-1.6l-.6-.4v4l.3-.2 .3 .2M70.5 273.2a1.67 1.67 0 0 1 2.5 0M70.6 272.8a1.6 1.6 0 0 1 2.5 .2 1.5 1.5 0 0 1-2.6 0z"/>
<path d="M71.1 260.9l-1.4-.8-.3 .1v1.7l-.6-.3M71.6 263.2l.6 .3v-3.9l-.6-.4v4l.3-.2 .3 .2M72.4 268.1l.5-.2 .5 .2M72.5 267.7a.66 .66 0 0 1 1 .3 .66 .66 0 0 1-.6 .3 .66 .66 0 0 1-.6-.5zM73.2 270.6l2.1 1.2M73.2 269.3l-.6 .6M73.2 269a.86 .86 0 0 0-.6 .8 .86 .86 0 0 0 .6 .8M74.4 267.9a.79 .79 0 0 1-.4 .9l-.8 .5M75.3 274.6l-14.7 8.5a4.7 4.7 0 0 1-4.2 0l-2.6-1.4-1.5-.1-.9 .3M75.3 274.3l-14.7 8.5a4.7 4.7 0 0 1-4.2 0l-2.2-1.2a3 3 0 0 0-2.8-.1M75.3 271.8a1.29 1.29 0 0 1 .9 1.2 1.29 1.29 0 0 1-.9 1.3M76.2 273.1a1.45 1.45 0 0 1-.9 1.5"/>
<path d="M47.4 281.7a3 3 0 0 0 4 .2M49 281.5l.6-.1 .5 .1M49.1 281.1a.66 .66 0 0 1 1 .4 .66 .66 0 0 1-.6 .2 .66 .66 0 0 1-.5-.4zM51.4 281.6a2.98 2.98 0 0 1-4-.2v.3l-.7 .4M57.2 280.9a1.67 1.67 0 0 1 2.5 0M57.3 280.4a1.6 1.6 0 0 1 2.5 .3 1.5 1.5 0 0 1-2.6 0z"/>
<circle cx="100.9" cy="32.4" r=".94"/>
<circle cx="68.4" cy="55.5" r="1.49"/>
<circle cx="151.9" cy="55.5" r="1.49"/>
<circle cx="54.6" cy="73.2" r="3.2"/>
<circle cx="84.6" cy="73.2" r="3.2"/>
<circle cx="104.6" cy="73.2" r="3.2"/>
<circle cx="165.6" cy="73.2" r="3.2"/>
<circle cx="54.6" cy="82.7" r="2.74"/>
<circle cx="84.6" cy="82.7" r="2.74"/>
<circle cx="104.6" cy="82.7" r="2.74"/>
<circle cx="134" cy="97.2" r=".39"/>
<circle cx="165.6" cy="82.7" r="2.74"/>
<circle cx="54.6" cy="110.7" r="2.74"/>
<circle cx="84.6" cy="110.7" r="2.74"/>
<circle cx="104.6" cy="110.7" r="2.74"/>
<circle cx="131.5" cy="111.5" r="1.49"/>
<circle cx="165.6" cy="110.7" r="2.74"/>
<circle cx="54.6" cy="120.2" r="3.2"/>
<circle cx="68.4" cy="138" r="1.49"/>
<circle cx="84.6" cy="120.2" r="3.2"/>
<circle cx="104.6" cy="120.2" r="3.2"/>
<circle cx="151.9" cy="138" r="1.49"/>
<circle cx="165.6" cy="120.2" r="3.2"/>
<circle cx="119.3" cy="161.1" r=".94"/>
</g>
<!-- layer: TitleBlock -->
<path d="M102 239h98h-98M102 231h98M112 223.1v23.9M139 223.1l.1 23.9M78 247h122h-98v-23.9h98v63.9h-122zM78 257h122M139 247v40M139 277.1h61M139 267h30.5M149 277.1v9.9M185 277.1v9.9M200 267h-31v10.1" fill="none" stroke="#000" stroke-width=".36"/>
<!-- layer: Border -->
<path d="M20 10.1h180v276.9h-180zM110 5.1v10M15 148.6h10M195 148.6h10" fill="none" stroke="#000" stroke-width=".25"/>
<!-- layer: FD_Dimensions -->
<path d="M29.7 22.2h45.9M31.2 24.7v144M44.6 72.2v111.8M175.6 124.2v59.8M29.7 171.2h45.9M47.1 182.5h126" fill="none" stroke="#000" stroke-width=".21"/>
<path d="M31.2 22.2l.4 2.5h-.8zM30.8 168.7h.8l-.4 2.5zM44.6 182.5l2.5-.4v.8zM173.1 182.1l2.5 .4-2.5 .4z" fill="#000" stroke="#000" stroke-width=".21"/>
<!-- layer: Leaders -->
<path d="M126 38.8l.2 2.5h-.8zM144.2 49.2l.7 2.4-.8 .1zM133.7 104.4v2.5l-.9-.1zM142.8 144.2l1.3 2.2-.7 .3zM106.4 162.3l1 2.3-.8 .2zM74.6 201.9l2.6-.2-.1 .9z" fill="#000" stroke="#000" stroke-width=".21"/>
<path d="M125.8 41.3l-8.8 164.4h-4.5M144.5 51.7l18.6 143.3h3.5M133.3 106.9l-16.3 98.8h-2.6M143.7 146.5l19.4 48.5h22.2M107 164.7l10 41h50.5M77.1 202.1l39.9 3.6h3.4" fill="none" stroke="#000" stroke-width=".21"/>
<text font-size="7" x="79.6" y="267.7">Halterung Deckbox</text>
<g font-size="4.9">
<text x="103.3" y="228.9">2-2</text>
<text x="113.2" y="229">24.08.2023 Logo: Finger vereinfacht</text>
<text x="103.3" y="236.9">2-1</text>
<text x="113.2" y="237">30.11.2022 Fisch und Biegekante geä.</text>
<text x="103" y="245.1">No. Date</text>
<text x="141.4" y="245.1">Revision</text>
<text x="79.3" y="254.9">HyFiVe</text>
<text x="140.4" y="255.3">Frederik Furkert</text>
<text x="79.4" y="273.7">Hauptabmaße</text>
<text x="140.1" y="275.2">1:2</text>
<text x="170.4" y="275.3">A4</text>
<text x="140.5" y="285.7">2-2</text>
<text x="150" y="285.5">24.08.2023</text>
<text x="189.1" y="285.7">1/1</text>
</g>
<g font-size="3.5">
<text x="30.2" y="99.6" transform="rotate(-90 30.2 99.6)">298</text>
<text x="107.4" y="181.5">262</text>
<text x="22.8" y="191.1">Flach:</text>
<text x="165.3" y="190.1">Um 90° nach</text>
<text x="165.5" y="194.3">oben biegen</text>
<text x="119.5" y="200.8">Alle Logos komplett schneiden,</text>
<text x="119.2" y="204.9">nicht nur gravieren</text>
<text x="139.6" y="220">Material: Blech 2mm, Edelstahl 1.4571</text>
<text x="22.9" y="243.2">Gebogen:</text>
</g>
<g font-size="2.5">
<text x="79.3" y="249.2">Project title</text>
<text x="140.4" y="249.6">Created by</text>
<text x="79.6" y="260">Drawing title</text>
<text x="140.4" y="259.6">Approved by</text>
<text x="140" y="269.9">Scale</text>
<text x="169.9" y="269.8">Paper Size</text>
<text x="140" y="279.9">Rev.</text>
<text x="150" y="279.9">Date of issue</text>
<text x="186" y="279.9">Sheet</text>
</g>
</svg>
